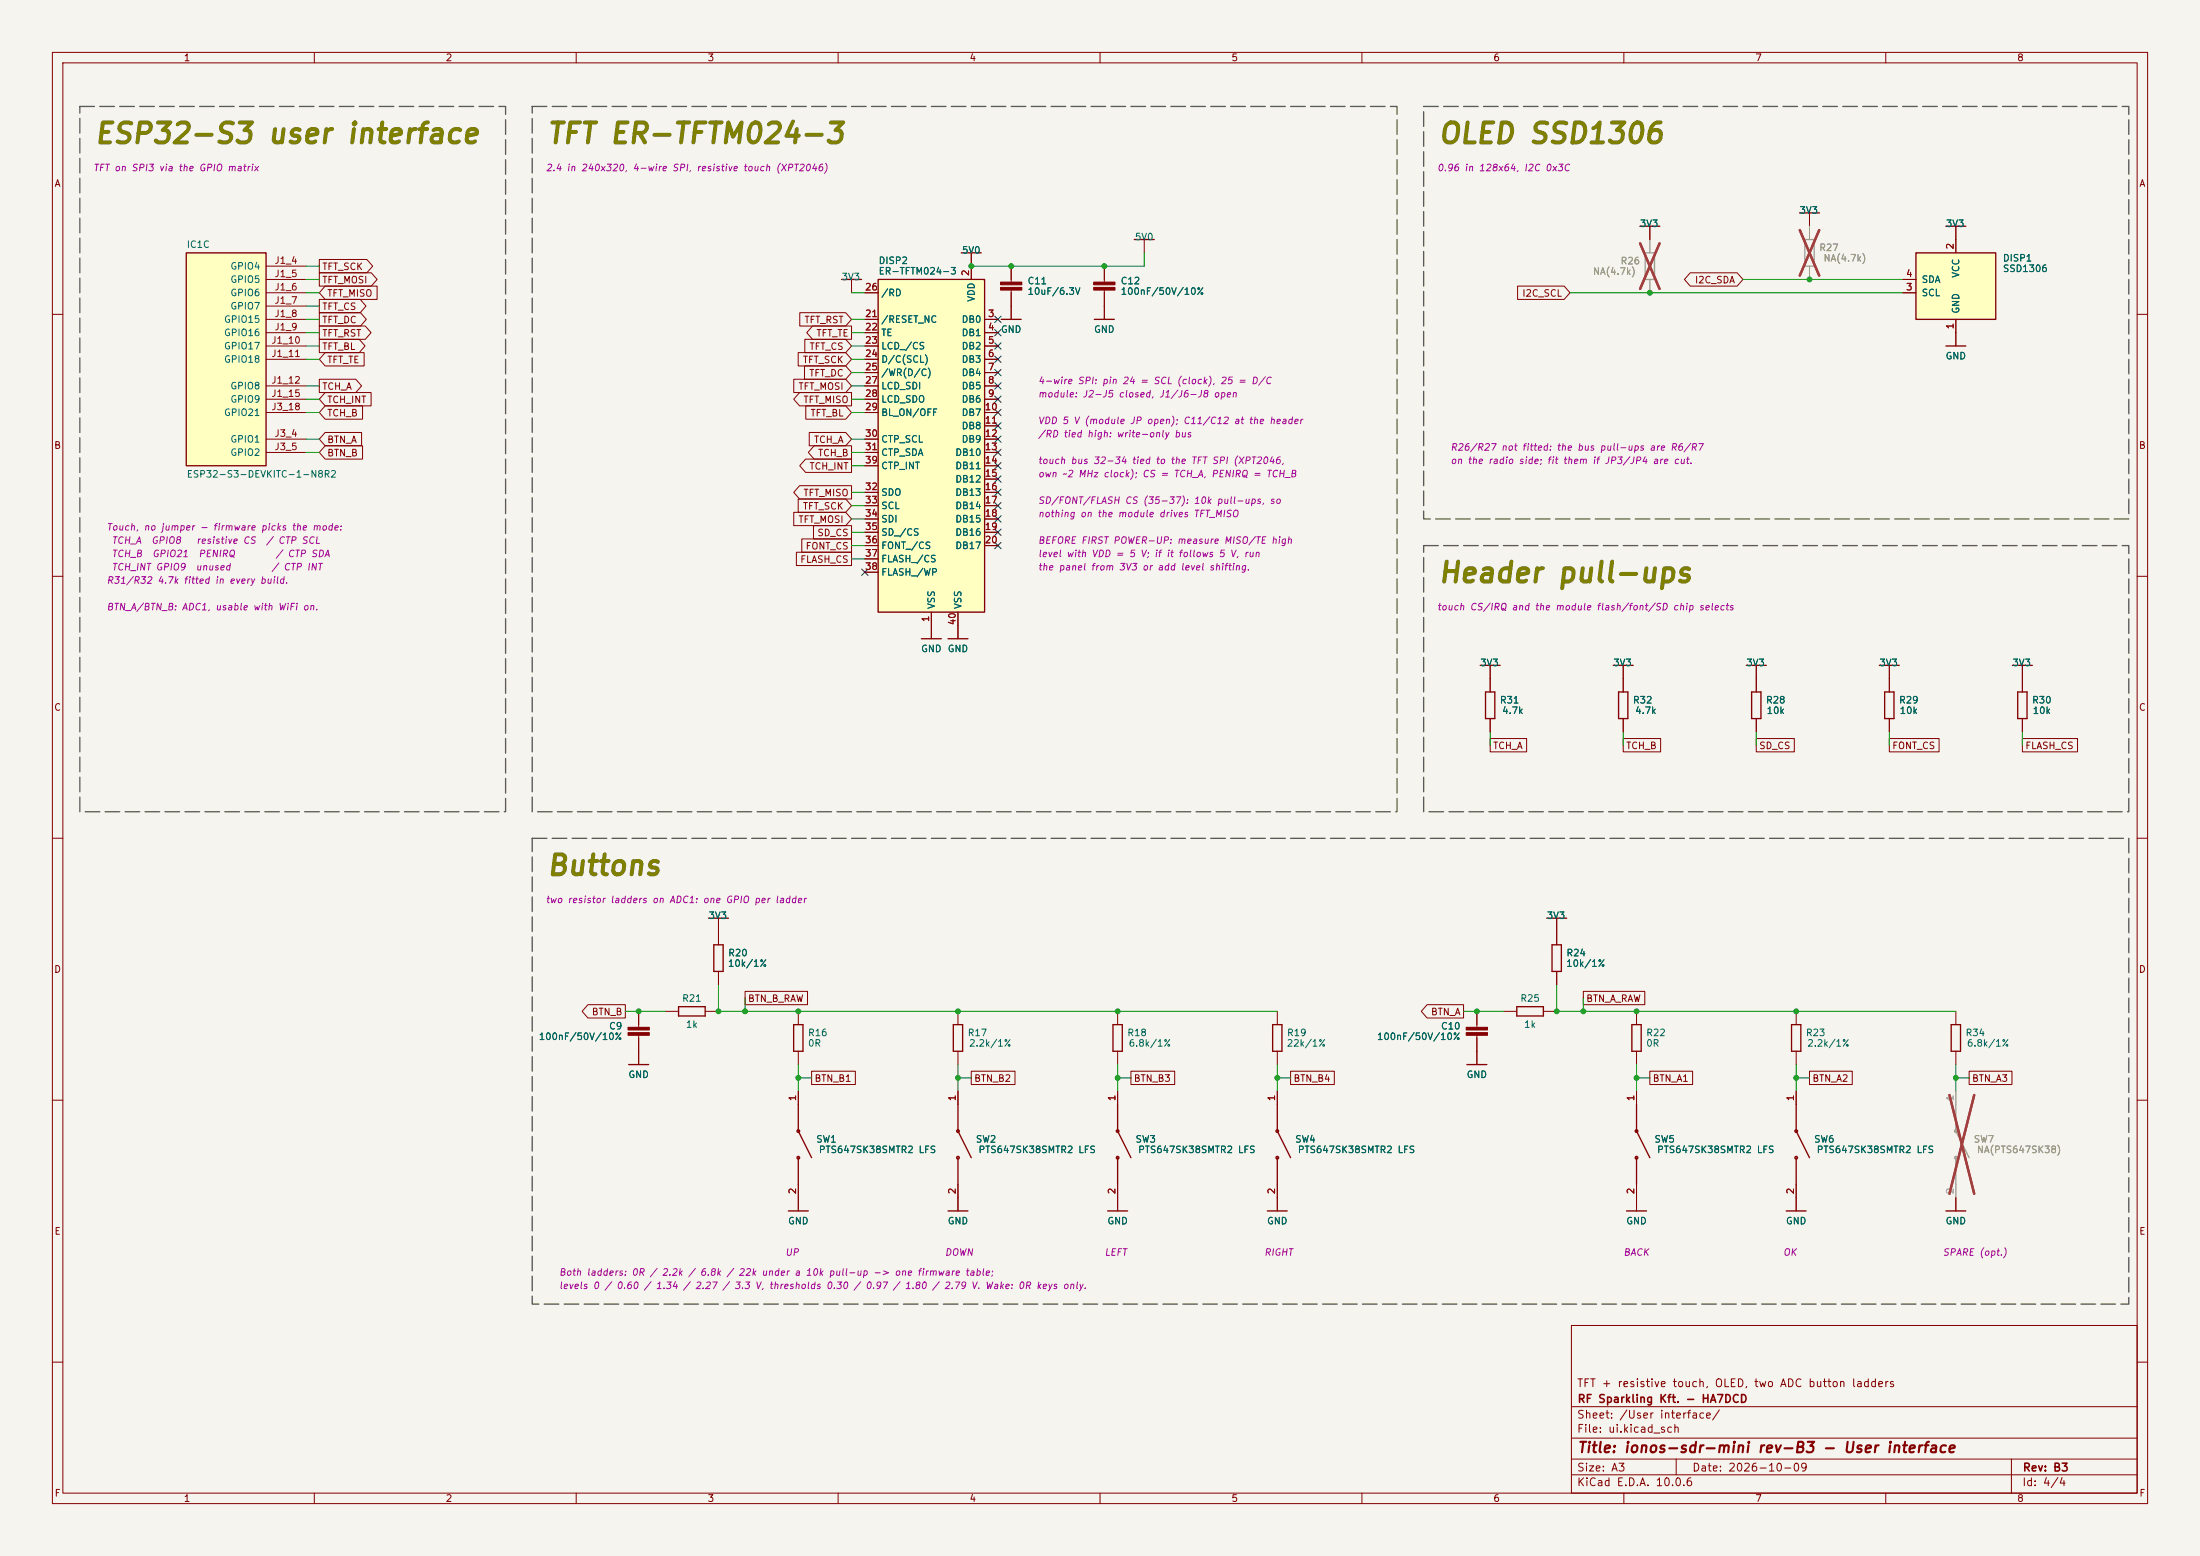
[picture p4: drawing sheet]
<svg xmlns="http://www.w3.org/2000/svg" width="420mm" height="297mm" viewBox="0 0 420 297" stroke-linecap="round" stroke-linejoin="round" font-family="sans-serif">
<path d="M0 0h420v297h-420z" fill="#f5f4ef" stroke="#f5f4ef" stroke-width=".19"/>
<g fill="none" stroke="#840000" stroke-width=".19">
<path d="M10 10h400v277h-400zM12 12h396v273h-396zM60 10v2M110 10v2M160 10v2M210 10v2M260 10v2M310 10v2M360 10v2M162.6 53.3v2.6M210.8 50.8v3M210.8 55.4v3"/>
<path d="M218.4 45.7v2.6M373.4 43.2v2.5M10 60h2M408 60h2M10 110h2M408 110h2M284.5 127v5.1M284.5 137.2v2.5M360.7 127v5.1M360.7 137.2v2.5M386.1 127v2.5M10 160h2"/>
<path d="M408 160h2M137.2 177.8v2.5M297.2 177.8v2.5M121.9 193v3.1M121.9 197.6v5.6M127 193h2.5M134.6 193h2.6M137.2 185.4v2.6M152.4 193v2.6M182.9 193v2.6M213.4 193v2.6M243.8 193v2.6"/>
<path d="M297.2 185.4v2.6M10 210h2M152.4 200.7v2.5M182.9 200.7v2.5M213.4 200.7v2.5M243.8 200.7v2.5M312.4 208.3v2.5M408 210h2M312.4 226.1v5M342.9 228.6v2.5M300 253h108v32h-108zM10 260h2"/>
<path d="M300 278.5h108M300 274.5h108M300 268.5h108M320 278.5v3M384 278.5v6.5M408 260h2M60 285v2M110 285v2M160 285v2M210 285v2M260 285v2M300 281.5h108"/>
<path d="M310 285v2M360 285v2"/>
</g>
<g fill="none" stroke="#840000" stroke-width=".25">
<path d="M160.7 53.3h3.8M216.5 45.7h3.8M371.5 43.2h3.8M282.6 127h3.8M283.6 132.1h1.8v5.1h-1.8zM358.8 127h3.8M359.8 132.1h1.8v5.1h-1.8zM384.2 127h3.8M129.5 192.2h5.1v1.7h-5.1zM136.3 180.3h1.7v5.1h-1.7zM151.5 195.6h1.8v5.1h-1.8zM182 195.6h1.8v5.1h-1.8z"/>
<path d="M212.5 195.6h1.7v5.1h-1.7zM243 195.6h1.7v5.1h-1.7zM296.3 180.3h1.8v5.1h-1.8zM120 203.2h3.8M312.4 210.8v5.1l2.6 5.1M310.5 231.1h3.8M312.4 221v5.1M341 231.1h3.8"/>
<circle cx="312.4" cy="215.9" r=".25"/>
<circle cx="312.4" cy="221" r=".25"/>
</g>
<g fill="#840000" stroke="#840000" stroke-width=".19">
<path d="M119.9 196.1h4.1v.5h-4.1z"/>
<path d="M119.9 197.1h4.1v.5h-4.1z"/>
<path d="M208.8 53.8h4.1v.6h-4.1z"/>
<path d="M208.8 54.9h4.1v.5h-4.1z"/>
</g>
<path d="M314.1 48.3h1.7v5h-1.7z" fill="none" stroke="#9c9b98" stroke-width=".25"/>
<path d="M315 45.7v2.6M315 53.3v2.6" fill="none" stroke="#9c9b98" stroke-width=".19"/>
<path d="M313.1 46.5l3.7 8.6M316.8 46.5l-3.7 8.6" fill="none" stroke="#e12e31" stroke-width=".46"/>
<path d="M167.6 53.3h20.4v63.5h-20.4z" fill="#ffffc2"/>
<path d="M167.6 53.3h20.4v63.5h-20.4zM208.9 61h3.8" fill="none" stroke="#840000" stroke-width=".25"/>
<g fill="none" stroke="#840000" stroke-width=".19">
<path d="M165.1 55.9h2.5M185.4 50.8v2.5M210.8 58.4v2.6M165.1 61h2.5M165.1 63.5h2.5M165.1 66h2.5M165.1 68.6h2.5M165.1 71.1h2.5M165.1 73.7h2.5M165.1 76.2h2.5M165.1 78.7h2.5M188 61h2.5"/>
<path d="M188 63.5h2.5M188 66h2.5M188 68.6h2.5M188 71.1h2.5M188 73.7h2.5M188 76.2h2.5M188 78.7h2.5M165.1 83.8h2.5M165.1 86.4h2.5M165.1 88.9h2.5M165.1 94h2.5M165.1 96.5h2.5"/>
<path d="M165.1 99.1h2.5M188 81.3h2.5M188 83.8h2.5M188 86.4h2.5M188 88.9h2.5M188 91.4h2.5M188 94h2.5M188 96.5h2.5M188 99.1h2.5M165.1 101.6h2.5M165.1 104.1h2.5M165.1 106.7h2.5"/>
<path d="M165.1 109.2h2.5M177.8 116.8v2.6M182.9 116.8v2.6M188 101.6h2.5M188 104.1h2.5"/>
</g>
<path d="M365.8 48.3h15.2v12.7h-15.2z" fill="#ffffc2"/>
<g fill="none" stroke="#840000" stroke-width=".25">
<path d="M343.5 40.6h3.8M365.8 48.3h15.2v12.7h-15.2zM191.1 61h3.8M295.3 175.3h3.8M289.6 192.2h5v1.7h-5zM182.9 210.8v5.1l2.5 5.1M213.4 210.8v5.1l2.5 5.1M280 203.2h3.8M182.9 221v5.1M211.5 231.1h3.8M213.4 221v5.1M241.9 231.1h3.8"/>
<circle cx="182.9" cy="215.9" r=".25"/>
<circle cx="213.4" cy="215.9" r=".25"/>
<circle cx="182.9" cy="221" r=".25"/>
<circle cx="213.4" cy="221" r=".25"/>
</g>
<g fill="none" stroke="#840000" stroke-width=".19">
<path d="M193 50.8v3M193 55.4v5.6M345.4 40.6v2.6M363.2 55.9h2.6M363.2 53.3h2.6M373.4 45.7v2.6M373.4 61v2.5M297.2 175.3v2.5M281.9 193v3.1M281.9 197.6v5.6M287 193h2.6M294.6 193h2.6"/>
<path d="M182.9 208.3v2.5M213.4 208.3v2.5M182.9 226.1v2.5M213.4 226.1v5M243.8 228.6v2.5"/>
</g>
<g fill="#840000" stroke="#840000" stroke-width=".19">
<path d="M191 53.8h4.1v.6h-4.1z"/>
<path d="M191 54.9h4.1v.5h-4.1z"/>
<path d="M279.9 196.1h4.1v.5h-4.1z"/>
<path d="M279.9 197.1h4.1v.5h-4.1z"/>
</g>
<path d="M35.6 48.3h15.2v40.6h-15.2z" fill="#ffffc2"/>
<g fill="none" stroke="#840000" stroke-width=".25">
<path d="M35.6 48.3h15.2v40.6h-15.2zM183.5 48.3h3.8M313.1 43.2h3.8M371.5 66h3.8M175.9 121.9h3.8M181 121.9h3.8M308 127h3.8M309 132.1h1.8v5.1h-1.8zM333.4 127h3.8M334.4 132.1h1.8v5.1h-1.8zM385.2 132.1h1.8v5.1h-1.8zM135.3 175.3h3.8"/>
<path d="M311.5 195.6h1.8v5.1h-1.8zM342 195.6h1.8v5.1h-1.8zM372.5 195.6h1.8v5.1h-1.8zM152.4 210.8v5.1l2.5 5.1M243.8 210.8v5.1l2.6 5.1M342.9 210.8v5.1l2.5 5.1M150.5 231.1h3.8M152.4 221v5.1M181 231.1h3.8M243.8 221v5.1M342.9 221v5.1M371.5 231.1h3.8"/>
<circle cx="152.4" cy="215.9" r=".25"/>
<circle cx="243.8" cy="215.9" r=".25"/>
<circle cx="342.9" cy="215.9" r=".25"/>
<circle cx="152.4" cy="221" r=".25"/>
<circle cx="243.8" cy="221" r=".25"/>
<circle cx="342.9" cy="221" r=".25"/>
</g>
<g fill="none" stroke="#840000" stroke-width=".19">
<path d="M50.8 50.8h7.6M50.8 53.3h7.6M50.8 55.9h7.6M50.8 58.4h7.6M61 49.5h9l1.1 1.3-1.1 1.3h-9zM61 57.1h7.8l1.1 1.3-1.1 1.3h-7.8zM61 59.7h7.8l1.1 1.3-1.1 1.2h-7.8zM61 52.1h9.9l1.1 1.2-1.1 1.3h-9.9zM62.1 54.6h9.9v2.6h-9.9l-1.1-1.3zM152.7 59.7h8.7l1.2 1.3-1.2 1.2h-8.7zM165.1 55.9h2.5M185.4 48.3v5"/>
<path d="M193 50.8v2.5M193 55.9v5.1M210.8 50.8v2.5M210.8 55.9v5.1M289.7 54.6h8.9l1.1 1.3-1.1 1.3h-8.9zM315 43.2v2.5M322.7 52.1h8.9l1.1 1.2-1.1 1.3h-8.9l-1.1-1.3zM345.4 40.6v2.6M363.2 53.3h2.6M363.2 55.9h2.6M373.4 43.2v5.1M50.8 61h7.6"/>
<path d="M50.8 63.5h7.6M50.8 66h7.6M50.8 68.6h7.6M50.8 73.7h7.6M50.8 76.2h7.6M50.8 78.7h7.6M61 62.2h8.7l1.1 1.3-1.1 1.3h-8.7zM61 64.8h7.6l1.1 1.2-1.1 1.3h-7.6zM61 72.4h6.9l1.1 1.3-1.1 1.2h-6.9zM62.1 67.3h7.4v2.6h-7.4l-1.1-1.3zM62.1 74.9h8.7v2.6h-8.7l-1.1-1.3zM62.1 77.5h7.1v2.5h-7.1l-1.1-1.3z"/>
<path d="M151.5 72.4h9.9l1.2 1.3-1.2 1.2h-9.9zM152.4 67.3h9l1.2 1.3-1.2 1.3h-9zM152.6 74.9h10v2.6h-10l-1.1-1.3zM153.6 69.8h7.8l1.2 1.3-1.2 1.3h-7.8zM153.6 64.8h7.8l1.2 1.2-1.2 1.3h-7.8zM153.8 77.5h7.6l1.2 1.2-1.2 1.3h-7.6zM155.1 62.2h7.5v2.6h-7.5l-1.1-1.3zM165.1 61h2.5M165.1 63.5h2.5M165.1 66h2.5M165.1 68.6h2.5M165.1 73.7h2.5"/>
<path d="M165.1 76.2h2.5M165.1 78.7h2.5M165.1 71.1h2.5M188 61h2.5M188 63.5h2.5M188 66h2.5M188 68.6h2.5M188 73.7h2.5M188 76.2h2.5M188 78.7h2.5M188 71.1h2.5M373.4 61v5"/>
<path d="M50.8 83.8h7.6M50.8 86.4h7.6M62.1 82.5h6.9v2.6h-6.9l-1.1-1.3zM62.1 85.1h7.1v2.5h-7.1l-1.1-1.2zM151.5 97.8h9.9l1.2 1.3-1.2 1.2h-9.9zM152.4 95.2h9l1.2 1.3-1.2 1.3h-9zM152.6 92.7h10v2.6h-10l-1.1-1.3zM153.8 87.6h8.8v2.6h-8.8l-1.1-1.3zM154.5 82.5h6.9l1.2 1.3-1.2 1.3h-6.9zM155.4 85.1h7.2v2.5h-7.2l-1.1-1.2zM165.1 83.8h2.5M165.1 86.4h2.5"/>
<path d="M165.1 88.9h2.5M165.1 94h2.5M165.1 96.5h2.5M165.1 99.1h2.5M188 83.8h2.5M188 86.4h2.5M188 81.3h2.5M188 88.9h2.5M188 91.4h2.5M188 94h2.5M188 96.5h2.5M188 99.1h2.5"/>
<path d="M152 105.4h10.6v2.6h-10.6zM153.1 102.9h9.5v2.5h-9.5zM155.3 100.3h7.3v2.6h-7.3zM165.1 101.6h2.5M165.1 104.1h2.5M165.1 106.7h2.5M165.1 109.2h2.5M177.8 116.8v5.1M182.9 116.8v5.1M188 101.6h2.5M188 104.1h2.5M284.5 127v5.1"/>
<path d="M284.5 137.2v2.5M309.9 127v5.1M309.9 137.2v2.5M335.3 127v5.1M335.3 137.2v2.5M360.7 127v5.1M360.7 137.2v2.5M386.1 127v5.1M386.1 137.2v2.5M284.5 141h6.9v2.5h-6.9zM309.9 141h7.1v2.5h-7.1zM335.3 141h7.2v2.5h-7.2z"/>
<path d="M360.7 141h9.5v2.5h-9.5zM386.1 141h10.5v2.5h-10.5zM137.2 175.3v5M297.2 175.3v5M112.2 191.8h7.2v2.5h-7.2l-1.1-1.3zM121.9 193v2.6M121.9 198.1v5.1M137.2 185.4v2.6M142.2 189.2h12v2.6h-12zM272.4 191.8h7v2.5h-7l-1.1-1.3zM281.9 193v2.6M281.9 198.1v5.1"/>
<path d="M297.2 185.4v2.6M302.3 189.2h11.7v2.6h-11.7zM312.4 193v2.6M342.9 193v2.6M373.4 193v2.6M152.4 208.3v2.5M154.9 204.5h8.4v2.5h-8.4zM182.9 208.3v2.5M185.4 204.5h8.4v2.5h-8.4zM213.4 208.3v2.5M215.9 204.5h8.3v2.5h-8.3zM243.8 208.3v2.5"/>
<path d="M246.4 204.5h8.3v2.5h-8.3zM312.4 200.7v2.5M312.4 208.3v2.5M315 204.5h8.1v2.5h-8.1zM342.9 200.7v2.5M342.9 208.3v2.5M345.4 204.5h8.2v2.5h-8.2zM373.4 200.7v2.5M375.9 204.5h8.2v2.5h-8.2zM152.4 226.1v5M182.9 226.1v5M213.4 226.1v5"/>
<path d="M243.8 226.1v5M312.4 226.1v5M342.9 226.1v5M373.4 228.6v2.5"/>
</g>
<g fill="none" stroke="#9c9b98" stroke-width=".25">
<path d="M344.6 45.7h1.7v5.1h-1.7zM373.4 210.8v5.1l2.5 5.1M373.4 221v5.1"/>
<circle cx="373.4" cy="215.9" r=".25"/>
<circle cx="373.4" cy="221" r=".25"/>
</g>
<path d="M315 45.7v2.6M315 53.3v2.6M345.4 43.2v2.5M345.4 50.8v2.5M373.4 208.3v2.5M373.4 226.1v2.5" fill="none" stroke="#9c9b98" stroke-width=".19"/>
<path d="M313.1 46.5l3.7 8.6M316.8 46.5l-3.7 8.6M343.6 43.9l3.7 8.7M347.3 43.9l-3.7 8.7M372.2 209l4.7 18.9M376.9 209l-4.7 18.9" fill="none" stroke="#e12e31" stroke-width=".46"/>
<g fill="none" stroke="#009600" stroke-width=".19">
<path d="M58.4 55.9h2.6M58.4 50.8h2.6M58.4 53.3h2.6M58.4 58.4h2.6M162.6 55.9h2.5M218.4 48.3v2.5h-33M299.7 55.9h63.5M332.7 53.3h30.5M58.4 61h2.6M58.4 63.5h2.6M58.4 66h2.6M58.4 68.6h2.6"/>
<path d="M58.4 76.2h2.6M58.4 73.7h2.6M58.4 78.7h2.6M162.6 71.1h2.5M162.6 61h2.5M162.6 63.5h2.5M162.6 66h2.5M162.6 68.6h2.5M162.6 76.2h2.5M162.6 73.7h2.5M162.6 78.7h2.5M58.4 83.8h2.6"/>
<path d="M58.4 86.4h2.6M162.6 83.8h2.5M162.6 86.4h2.5M162.6 94h2.5M162.6 88.9h2.5M162.6 96.5h2.5M162.6 99.1h2.5M162.6 104.1h2.5M162.6 106.7h2.5M162.6 101.6h2.5M284.5 139.7v2.5M309.9 139.7v2.5"/>
<path d="M335.3 139.7v2.5M360.7 139.7v2.5M386.1 139.7v2.5M119.4 193h7.6M137.2 188v5h106.6M142.2 190.5v2.5M279.4 193h7.6M297.2 188v5h76.2M302.3 190.5v2.5M152.4 205.7h2.5M152.4 203.2v5.1M182.9 205.7h2.5"/>
<path d="M182.9 203.2v5.1M213.4 205.7h2.5M213.4 203.2v5.1M243.8 205.7h2.6M243.8 203.2v5.1M312.4 205.7h2.6M312.4 203.2v5.1M342.9 205.7h2.5M342.9 203.2v5.1M373.4 205.7h2.5M373.4 203.2v5.1"/>
</g>
<g fill="none" stroke="#000084" stroke-width=".19">
<path d="M189.9 62.9l1.2 1.2M189.9 65.4l1.2 1.2M189.9 60.4l1.2 1.2M189.9 68l1.2 1.2M189.9 70.5l1.2 1.2M189.9 73.1l1.2 1.2M189.9 75.6l1.2 1.2M189.9 78.1l1.2 1.2M191.1 62.9l-1.2 1.2M191.1 65.4l-1.2 1.2M191.1 60.4l-1.2 1.2M191.1 68l-1.2 1.2"/>
<path d="M191.1 70.5l-1.2 1.2M191.1 73.1l-1.2 1.2M191.1 75.6l-1.2 1.2M191.1 78.1l-1.2 1.2M189.9 93.4l1.2 1.2M189.9 95.9l1.2 1.2M189.9 98.5l1.2 1.2M189.9 80.7l1.2 1.2M189.9 83.2l1.2 1.2M189.9 85.8l1.2 1.2M189.9 88.3l1.2 1.2M189.9 90.8l1.2 1.2"/>
<path d="M191.1 93.4l-1.2 1.2M191.1 95.9l-1.2 1.2M191.1 98.5l-1.2 1.2M191.1 80.7l-1.2 1.2M191.1 83.2l-1.2 1.2M191.1 85.8l-1.2 1.2M191.1 88.3l-1.2 1.2M191.1 90.8l-1.2 1.2M164.5 108.6l1.2 1.2M165.7 108.6l-1.2 1.2M189.9 101l1.2 1.2M189.9 103.5l1.2 1.2"/>
<path d="M191.1 101l-1.2 1.2M191.1 103.5l-1.2 1.2"/>
</g>
<path d="M15.2 20.3h81.3v134.6h-81.3zM101.6 20.3h165.1v134.6h-165.1zM271.8 20.3h134.6v78.8h-134.6zM271.8 104.1h134.6v50.8h-134.6zM101.6 160h304.8v88.9h-304.8z" fill="none" stroke="#5a5a5a" stroke-width=".25" stroke-dasharray="2.8 1"/>
<g fill="#009600" stroke="#009600" stroke-width=".19">
<circle cx="213.4" cy="205.7" r=".46"/>
<circle cx="243.8" cy="205.7" r=".46"/>
<circle cx="297.2" cy="193" r=".46"/>
<circle cx="312.4" cy="205.7" r=".46"/>
<circle cx="281.9" cy="193" r=".46"/>
<circle cx="342.9" cy="193" r=".46"/>
<circle cx="342.9" cy="205.7" r=".46"/>
<circle cx="373.4" cy="205.7" r=".46"/>
<circle cx="302.3" cy="193" r=".46"/>
<circle cx="312.4" cy="193" r=".46"/>
<circle cx="210.8" cy="50.8" r=".46"/>
<circle cx="315" cy="55.9" r=".46"/>
<circle cx="345.4" cy="53.3" r=".46"/>
<circle cx="152.4" cy="205.7" r=".46"/>
<circle cx="182.9" cy="205.7" r=".46"/>
<circle cx="152.4" cy="193" r=".46"/>
<circle cx="182.9" cy="193" r=".46"/>
<circle cx="213.4" cy="193" r=".46"/>
<circle cx="121.9" cy="193" r=".46"/>
<circle cx="137.2" cy="193" r=".46"/>
<circle cx="142.2" cy="193" r=".46"/>
<circle cx="185.4" cy="50.8" r=".46"/>
<circle cx="193" cy="50.8" r=".46"/>
</g>
<g font-size="3.8" fill="#808000">
<text x="17.7" y="28.3">ESP32-S3 user interface</text>
<text x="104.1" y="28.3">TFT ER-TFTM024-3</text>
<text x="274.3" y="28.3">OLED SSD1306</text>
<text x="274.3" y="112.2">Header pull-ups</text>
<text x="104.1" y="168">Buttons</text>
</g>
<text font-size="2" fill="#840000" x="301" y="277.8">Title: ionos-sdr-mini rev-B3 - User interface</text>
<g font-size="1.5" fill="#840000">
<text x="300.9" y="265.1">TFT + resistive touch, OLED, two ADC button ladders</text>
<text x="301" y="268.1">RF Sparkling Kft. - HA7DCD</text>
<text x="300.9" y="273.8">File: ui.kicad_sch</text>
<text x="300.9" y="271.1">Sheet: /User interface/</text>
<text x="300.9" y="281.2">Size: A3</text>
<text x="322.9" y="281.2">Date: 2026-10-09</text>
<text x="386" y="281.2">Rev: B3</text>
<text x="300.9" y="284">KiCad E.D.A. 10.0.6</text>
<text x="385.9" y="284">Id: 4/4</text>
</g>
<g font-size="1.3" fill="#840000">
<text x="35" y="12">1</text>
<text x="85" y="12">2</text>
<text x="135" y="12">3</text>
<text x="185" y="12">4</text>
<text x="235" y="12">5</text>
<text x="285" y="12">6</text>
<text x="335" y="12">7</text>
<text x="385" y="12">8</text>
<text x="10.3" y="36">A</text>
<text x="408.3" y="36">A</text>
<text x="61.4" y="51.9">TFT_SCK</text>
<text x="61.4" y="59.5">TFT_CS</text>
<text x="61.4" y="54.4">TFT_MOSI</text>
<text x="62.4" y="56.9">TFT_MISO</text>
<text x="290.5" y="56.9">I2C_SCL</text>
<text x="323.5" y="54.4">I2C_SDA</text>
<text x="61.4" y="62">TFT_DC</text>
<text x="61.4" y="64.6">TFT_RST</text>
<text x="153.5" y="62">TFT_RST</text>
<text x="155.7" y="64.6">TFT_TE</text>
<text x="61.4" y="67.1">TFT_BL</text>
<text x="62.4" y="69.6">TFT_TE</text>
<text x="153.2" y="69.6">TFT_SCK</text>
<text x="154.4" y="67.1">TFT_CS</text>
<text x="61.4" y="74.7">TCH_A</text>
<text x="62.4" y="77.3">TCH_INT</text>
<text x="152.3" y="74.7">TFT_MOSI</text>
<text x="153.3" y="77.3">TFT_MISO</text>
<text x="154.4" y="72.2">TFT_DC</text>
<text x="62.4" y="79.8">TCH_B</text>
<text x="154.6" y="79.8">TFT_BL</text>
<text x="10.2" y="86">B</text>
<text x="62.4" y="84.9">BTN_A</text>
<text x="62.4" y="87.4">BTN_B</text>
<text x="154.4" y="90">TCH_INT</text>
<text x="155.3" y="84.9">TCH_A</text>
<text x="156.1" y="87.4">TCH_B</text>
<text x="408.2" y="86">B</text>
<text x="153.3" y="95">TFT_MISO</text>
<text x="152.3" y="100.1">TFT_MOSI</text>
<text x="153.2" y="97.6">TFT_SCK</text>
<text x="152.7" y="107.7">FLASH_CS</text>
<text x="153.7" y="105.2">FONT_CS</text>
<text x="155.9" y="102.7">SD_CS</text>
<text x="10.2" y="136">C</text>
<text x="408.2" y="136">C</text>
<text x="284.9" y="143.3">TCH_A</text>
<text x="310.3" y="143.3">TCH_B</text>
<text x="335.7" y="143.3">SD_CS</text>
<text x="361.1" y="143.3">FONT_CS</text>
<text x="386.5" y="143.3">FLASH_CS</text>
<text x="10.2" y="186">D</text>
<text x="408.2" y="186">D</text>
<text x="142.7" y="191.6">BTN_B_RAW</text>
<text x="302.7" y="191.6">BTN_A_RAW</text>
<text x="112.9" y="194.1">BTN_B</text>
<text x="273.1" y="194.1">BTN_A</text>
<text x="155.4" y="206.8">BTN_B1</text>
<text x="185.9" y="206.8">BTN_B2</text>
<text x="216.3" y="206.8">BTN_B3</text>
<text x="246.8" y="206.8">BTN_B4</text>
<text x="315.4" y="206.8">BTN_A1</text>
<text x="345.9" y="206.8">BTN_A2</text>
<text x="376.4" y="206.8">BTN_A3</text>
<text x="10.3" y="236">E</text>
<text x="408.3" y="236">E</text>
<text x="10.3" y="286">F</text>
<text x="35" y="287">1</text>
<text x="85" y="287">2</text>
<text x="135" y="287">3</text>
<text x="185" y="287">4</text>
<text x="235" y="287">5</text>
<text x="285" y="287">6</text>
<text x="335" y="287">7</text>
<text x="385" y="287">8</text>
<text x="408.3" y="286">F</text>
</g>
<g font-size="1.3" fill="#a000a0">
<text x="17.7" y="33">TFT on SPI3 via the GPIO matrix</text>
<text x="104.1" y="33">2.4 in 240x320,</text>
<text x="120.6" y="33">4-wire SPI,</text>
<text x="132.8" y="33">resistive touch (XPT2046)</text>
<text x="274.2" y="33">0.96 in 128x64,</text>
<text x="290.8" y="33">I2C 0x3C</text>
<text x="198" y="76.2">module: J2-J5 closed,</text>
<text x="198" y="73.6">4-wire SPI: pin 24 = SCL (clock),</text>
<text x="221.1" y="76.2">J1/J6-J8 open</text>
<text x="232.8" y="73.6">25 = D/C</text>
<text x="198" y="81.3">VDD 5 V (module JP open); C11/C12 at the header</text>
<text x="198" y="83.8">/RD tied high: write-only bus</text>
<text x="198" y="88.9">touch bus 32-34 tied to the TFT SPI (XPT2046,</text>
<text x="276.8" y="86.3">R26/R27 not fitted: the bus pull-ups are R6/R7</text>
<text x="276.8" y="88.9">on the radio side; fit them if JP3/JP4 are cut.</text>
<text x="198" y="91.4">own ~2 MHz clock); CS = TCH_A,</text>
<text x="231.1" y="91.4">PENIRQ = TCH_B</text>
<text x="20.2" y="101.6">Touch,</text>
<text x="27.3" y="101.6">no jumper - firmware picks the mode:</text>
<text x="198" y="99">nothing on the module drives TFT_MISO</text>
<text x="198" y="96.5">SD/FONT/FLASH CS (35-37): 10k pull-ups,</text>
<text x="242.2" y="96.5">so</text>
<text x="21.2" y="104.1">TCH_A</text>
<text x="21.2" y="106.7">TCH_B</text>
<text x="28.8" y="104.1">GPIO8</text>
<text x="28.9" y="106.7">GPIO21</text>
<text x="37.4" y="104.1">resistive CS</text>
<text x="37.8" y="106.7">PENIRQ</text>
<text x="50.7" y="104.1">/ CTP SCL</text>
<text x="52.5" y="106.7">/ CTP SDA</text>
<text x="198" y="106.7">level with VDD = 5 V; if it follows 5 V,</text>
<text x="198" y="104.1">BEFORE FIRST POWER-UP: measure MISO/TE high</text>
<text x="237.3" y="106.7">run</text>
<text x="20.2" y="111.7">R31/R32 4.7k fitted in every build.</text>
<text x="21.2" y="109.2">TCH_INT GPIO9</text>
<text x="37.2" y="109.2">unused</text>
<text x="51.7" y="109.2">/ CTP INT</text>
<text x="198" y="109.2">the panel from 3V3 or add level shifting.</text>
<text x="20.2" y="116.8">BTN_A/BTN_B: ADC1,</text>
<text x="41" y="116.8">usable with WiFi on.</text>
<text x="274.2" y="116.8">touch CS/IRQ and the module flash/font/SD chip selects</text>
<text x="104.1" y="172.7">two resistor ladders on ADC1: one GPIO per ladder</text>
<text x="106.6" y="243.8">Both ladders: 0R / 2.2k / 6.8k / 22k under a 10k pull-up -&gt; one firmware table;</text>
<text x="149.8" y="240">UP</text>
<text x="180.3" y="240">DOWN</text>
<text x="210.7" y="240">LEFT</text>
<text x="241.2" y="240">RIGHT</text>
<text x="309.8" y="240">BACK</text>
<text x="340.3" y="240">OK</text>
<text x="370.8" y="240">SPARE (opt.)</text>
<text x="106.6" y="246.4">levels 0 / 0.60 / 1.34 / 2.27 / 3.3 V,</text>
<text x="146.7" y="246.4">thresholds 0.30 / 0.97 / 1.80 / 2.79 V.</text>
<text x="187.9" y="246.4">Wake: 0R keys only.</text>
</g>
<g font-size="1.3" fill="#006464">
<text x="343.4" y="41.1">3V3</text>
<text x="35.5" y="47.6">IC1C</text>
<text x="216.6" y="46.2">5V0</text>
<text x="313" y="43.6">3V3</text>
<text x="371.4" y="43.6">3V3</text>
<text x="43.9" y="51.8">GPIO4</text>
<text x="160.6" y="53.8">3V3</text>
<text x="167.6" y="50.7">DISP2</text>
<text x="167.6" y="52.7">ER-TFTM024-3</text>
<text x="183.5" y="48.7">5V0</text>
<text x="374.3" y="53.1" transform="rotate(-90 374.3 53.1)">VCC</text>
<text x="382.3" y="50.2">DISP1</text>
<text x="382.3" y="52.2">SSD1306</text>
<text x="43.9" y="54.3">GPIO5</text>
<text x="43.9" y="56.8">GPIO6</text>
<text x="43.9" y="59.4">GPIO7</text>
<text x="168.1" y="56.8">/RD</text>
<text x="186.4" y="57.7" transform="rotate(-90 186.4 57.7)">VDD</text>
<text x="196.1" y="54.6">C11</text>
<text x="196.1" y="56.6">10uF/6.3V</text>
<text x="213.8" y="54.6">C12</text>
<text x="213.8" y="56.6">100nF/50V/10%</text>
<text x="366.7" y="56.8">SCL</text>
<text x="366.7" y="54.3">SDA</text>
<text x="374.3" y="60" transform="rotate(-90 374.3 60)">GND</text>
<text x="42.7" y="61.9">GPIO15</text>
<text x="42.7" y="64.5">GPIO16</text>
<text x="168.1" y="61.9">/RESET_NC</text>
<text x="168.1" y="64.5">TE</text>
<text x="183.5" y="61.9">DB0</text>
<text x="183.5" y="64.5">DB1</text>
<text x="191" y="63.8">GND</text>
<text x="208.8" y="63.8">GND</text>
<text x="42.7" y="67">GPIO17</text>
<text x="42.7" y="69.5">GPIO18</text>
<text x="168.1" y="67">LCD_/CS</text>
<text x="168.1" y="69.5">D/C(SCL)</text>
<text x="183.5" y="67">DB2</text>
<text x="183.5" y="69.5">DB3</text>
<text x="371.3" y="68.9">GND</text>
<text x="43.9" y="74.6">GPIO8</text>
<text x="43.9" y="77.2">GPIO9</text>
<text x="168.1" y="72.1">/WR(D/C)</text>
<text x="168.1" y="74.6">LCD_SDI</text>
<text x="168.1" y="77.2">LCD_SDO</text>
<text x="183.5" y="72.1">DB4</text>
<text x="183.5" y="74.6">DB5</text>
<text x="183.5" y="77.2">DB6</text>
<text x="42.7" y="79.7">GPIO21</text>
<text x="168.1" y="79.7">BL_ON/OFF</text>
<text x="183.5" y="79.7">DB7</text>
<text x="183.5" y="82.2">DB8</text>
<text x="43.9" y="84.8">GPIO1</text>
<text x="43.9" y="87.3">GPIO2</text>
<text x="168.1" y="84.8">CTP_SCL</text>
<text x="168.1" y="87.3">CTP_SDA</text>
<text x="168.1" y="89.9">CTP_INT</text>
<text x="182.3" y="87.3">DB10</text>
<text x="182.3" y="89.9">DB11</text>
<text x="183.5" y="84.8">DB9</text>
<text x="35.5" y="91.5">ESP32-S3-DEVKITC-1-N8R2</text>
<text x="168.1" y="94.9">SDO</text>
<text x="182.3" y="92.4">DB12</text>
<text x="182.3" y="94.9">DB13</text>
<text x="168.1" y="97.5">SCL</text>
<text x="168.1" y="100">SDI</text>
<text x="182.3" y="97.5">DB14</text>
<text x="182.3" y="100">DB15</text>
<text x="168.1" y="102.6">SD_/CS</text>
<text x="168.1" y="105.1">FONT_/CS</text>
<text x="168.1" y="107.6">FLASH_/CS</text>
<text x="182.3" y="102.6">DB16</text>
<text x="182.3" y="105.1">DB17</text>
<text x="168.1" y="110.2">FLASH_/WP</text>
<text x="178.8" y="116.4" transform="rotate(-90 178.8 116.4)">VSS</text>
<text x="183.8" y="116.4" transform="rotate(-90 183.8 116.4)">VSS</text>
<text x="175.7" y="124.8">GND</text>
<text x="180.8" y="124.8">GND</text>
<text x="282.5" y="127.5">3V3</text>
<text x="307.9" y="127.5">3V3</text>
<text x="333.3" y="127.5">3V3</text>
<text x="358.7" y="127.5">3V3</text>
<text x="384.1" y="127.5">3V3</text>
<text x="286.2" y="134.6">R31</text>
<text x="286.7" y="136.6">4.7k</text>
<text x="311.6" y="134.6">R32</text>
<text x="312.1" y="136.6">4.7k</text>
<text x="337" y="134.6">R28</text>
<text x="337.1" y="136.6">10k</text>
<text x="362.4" y="134.6">R29</text>
<text x="362.5" y="136.6">10k</text>
<text x="387.8" y="134.6">R30</text>
<text x="387.9" y="136.6">10k</text>
<text x="135.2" y="175.7">3V3</text>
<text x="295.2" y="175.7">3V3</text>
<text x="138.9" y="184.8">10k/1%</text>
<text x="138.9" y="182.8">R20</text>
<text x="298.9" y="184.8">10k/1%</text>
<text x="298.9" y="182.8">R24</text>
<text x="130.1" y="191.5">R21</text>
<text x="290.1" y="191.5">R25</text>
<text x="116.2" y="196.8">C9</text>
<text x="130.8" y="196.5">1k</text>
<text x="275" y="196.8">C10</text>
<text x="290.9" y="196.5">1k</text>
<text x="102.7" y="198.8">100nF/50V/10%</text>
<text x="154.1" y="200.1">0R</text>
<text x="154.1" y="198.1">R16</text>
<text x="184.6" y="198.1">R17</text>
<text x="184.9" y="200.1">2.2k/1%</text>
<text x="215.1" y="198.1">R18</text>
<text x="215.4" y="200.1">6.8k/1%</text>
<text x="245.5" y="200.1">22k/1%</text>
<text x="245.6" y="198.1">R19</text>
<text x="262.8" y="198.8">100nF/50V/10%</text>
<text x="314.2" y="200.1">0R</text>
<text x="314.2" y="198.1">R22</text>
<text x="344.6" y="198.1">R23</text>
<text x="344.9" y="200.1">2.2k/1%</text>
<text x="375.1" y="198.1">R34</text>
<text x="375.4" y="200.1">6.8k/1%</text>
<text x="119.9" y="206.1">GND</text>
<text x="279.9" y="206.1">GND</text>
<text x="155.7" y="218.4">SW1</text>
<text x="156.2" y="220.4">PTS647SK38SMTR2 LFS</text>
<text x="186.2" y="218.4">SW2</text>
<text x="186.7" y="220.4">PTS647SK38SMTR2 LFS</text>
<text x="216.7" y="218.4">SW3</text>
<text x="217.2" y="220.4">PTS647SK38SMTR2 LFS</text>
<text x="247.1" y="218.4">SW4</text>
<text x="247.6" y="220.4">PTS647SK38SMTR2 LFS</text>
<text x="315.7" y="218.4">SW5</text>
<text x="316.2" y="220.4">PTS647SK38SMTR2 LFS</text>
<text x="346.2" y="218.4">SW6</text>
<text x="346.7" y="220.4">PTS647SK38SMTR2 LFS</text>
<text x="150.3" y="234">GND</text>
<text x="180.8" y="234">GND</text>
<text x="211.3" y="234">GND</text>
<text x="241.8" y="234">GND</text>
<text x="310.4" y="234">GND</text>
<text x="340.8" y="234">GND</text>
<text x="371.3" y="234">GND</text>
</g>
<g font-size="1.3" fill="#a90000">
<text x="373.2" y="47.7" transform="rotate(-90 373.2 47.7)">2</text>
<text x="52.3" y="50.7">J1_4</text>
<text x="52.3" y="53.2">J1_5</text>
<text x="185.3" y="52.8" transform="rotate(-90 185.3 52.8)">2</text>
<text x="363.8" y="53.2">4</text>
<text x="52.3" y="55.7">J1_6</text>
<text x="52.3" y="58.3">J1_7</text>
<text x="165" y="55.7">26</text>
<text x="363.8" y="55.7">3</text>
<text x="51.7" y="65.9">J1_10</text>
<text x="52.3" y="60.8">J1_8</text>
<text x="52.3" y="63.4">J1_9</text>
<text x="165" y="60.8">21</text>
<text x="165" y="63.4">22</text>
<text x="165" y="65.9">23</text>
<text x="188.5" y="60.8">3</text>
<text x="188.5" y="63.4">4</text>
<text x="188.5" y="65.9">5</text>
<text x="373.2" y="63" transform="rotate(-90 373.2 63)">1</text>
<text x="51.7" y="68.4">J1_11</text>
<text x="165" y="68.4">24</text>
<text x="165" y="71">25</text>
<text x="188.5" y="68.4">6</text>
<text x="188.5" y="71">7</text>
<text x="51.7" y="73.5">J1_12</text>
<text x="51.7" y="76.1">J1_15</text>
<text x="165" y="73.5">27</text>
<text x="165" y="76.1">28</text>
<text x="188.5" y="73.5">8</text>
<text x="188.5" y="76.1">9</text>
<text x="51.7" y="78.6">J3_18</text>
<text x="52.3" y="83.7">J3_4</text>
<text x="165" y="78.6">29</text>
<text x="165" y="83.7">30</text>
<text x="187.9" y="78.6">10</text>
<text x="187.9" y="81.1">11</text>
<text x="187.9" y="83.7">12</text>
<text x="52.3" y="86.2">J3_5</text>
<text x="165" y="86.2">31</text>
<text x="165" y="88.8">39</text>
<text x="187.9" y="86.2">13</text>
<text x="187.9" y="88.8">14</text>
<text x="165" y="93.8">32</text>
<text x="187.9" y="91.3">15</text>
<text x="187.9" y="93.8">16</text>
<text x="165" y="96.4">33</text>
<text x="165" y="98.9">34</text>
<text x="165" y="101.5">35</text>
<text x="187.9" y="96.4">17</text>
<text x="187.9" y="98.9">18</text>
<text x="187.9" y="101.5">19</text>
<text x="165" y="104">36</text>
<text x="165" y="106.5">37</text>
<text x="187.9" y="104">20</text>
<text x="165" y="109.1">38</text>
<text x="177.7" y="118.8" transform="rotate(-90 177.7 118.8)">1</text>
<text x="182.7" y="119.4" transform="rotate(-90 182.7 119.4)">40</text>
<text x="152.3" y="210.3" transform="rotate(-90 152.3 210.3)">1</text>
<text x="182.7" y="210.3" transform="rotate(-90 182.7 210.3)">1</text>
<text x="213.2" y="210.3" transform="rotate(-90 213.2 210.3)">1</text>
<text x="243.7" y="210.3" transform="rotate(-90 243.7 210.3)">1</text>
<text x="312.3" y="210.3" transform="rotate(-90 312.3 210.3)">1</text>
<text x="342.8" y="210.3" transform="rotate(-90 342.8 210.3)">1</text>
<text x="152.3" y="228.1" transform="rotate(-90 152.3 228.1)">2</text>
<text x="182.7" y="228.1" transform="rotate(-90 182.7 228.1)">2</text>
<text x="213.2" y="228.1" transform="rotate(-90 213.2 228.1)">2</text>
<text x="243.7" y="228.1" transform="rotate(-90 243.7 228.1)">2</text>
<text x="312.3" y="228.1" transform="rotate(-90 312.3 228.1)">2</text>
<text x="342.8" y="228.1" transform="rotate(-90 342.8 228.1)">2</text>
</g>
<g font-size="1.3" fill="#939391">
<text x="304" y="52.8">NA(4.7k)</text>
<text x="309.3" y="50.8">R26</text>
<text x="347.2" y="48.2">R27</text>
<text x="348" y="50.2">NA(4.7k)</text>
<text x="376.7" y="218.4">SW7</text>
<text x="377.3" y="220.4">NA(PTS647SK38)</text>
</g>
<g font-size="1.3" fill="#a5a4a2">
<text x="373.2" y="210.3" transform="rotate(-90 373.2 210.3)">1</text>
<text x="373.2" y="228.1" transform="rotate(-90 373.2 228.1)">2</text>
</g>
</svg>
